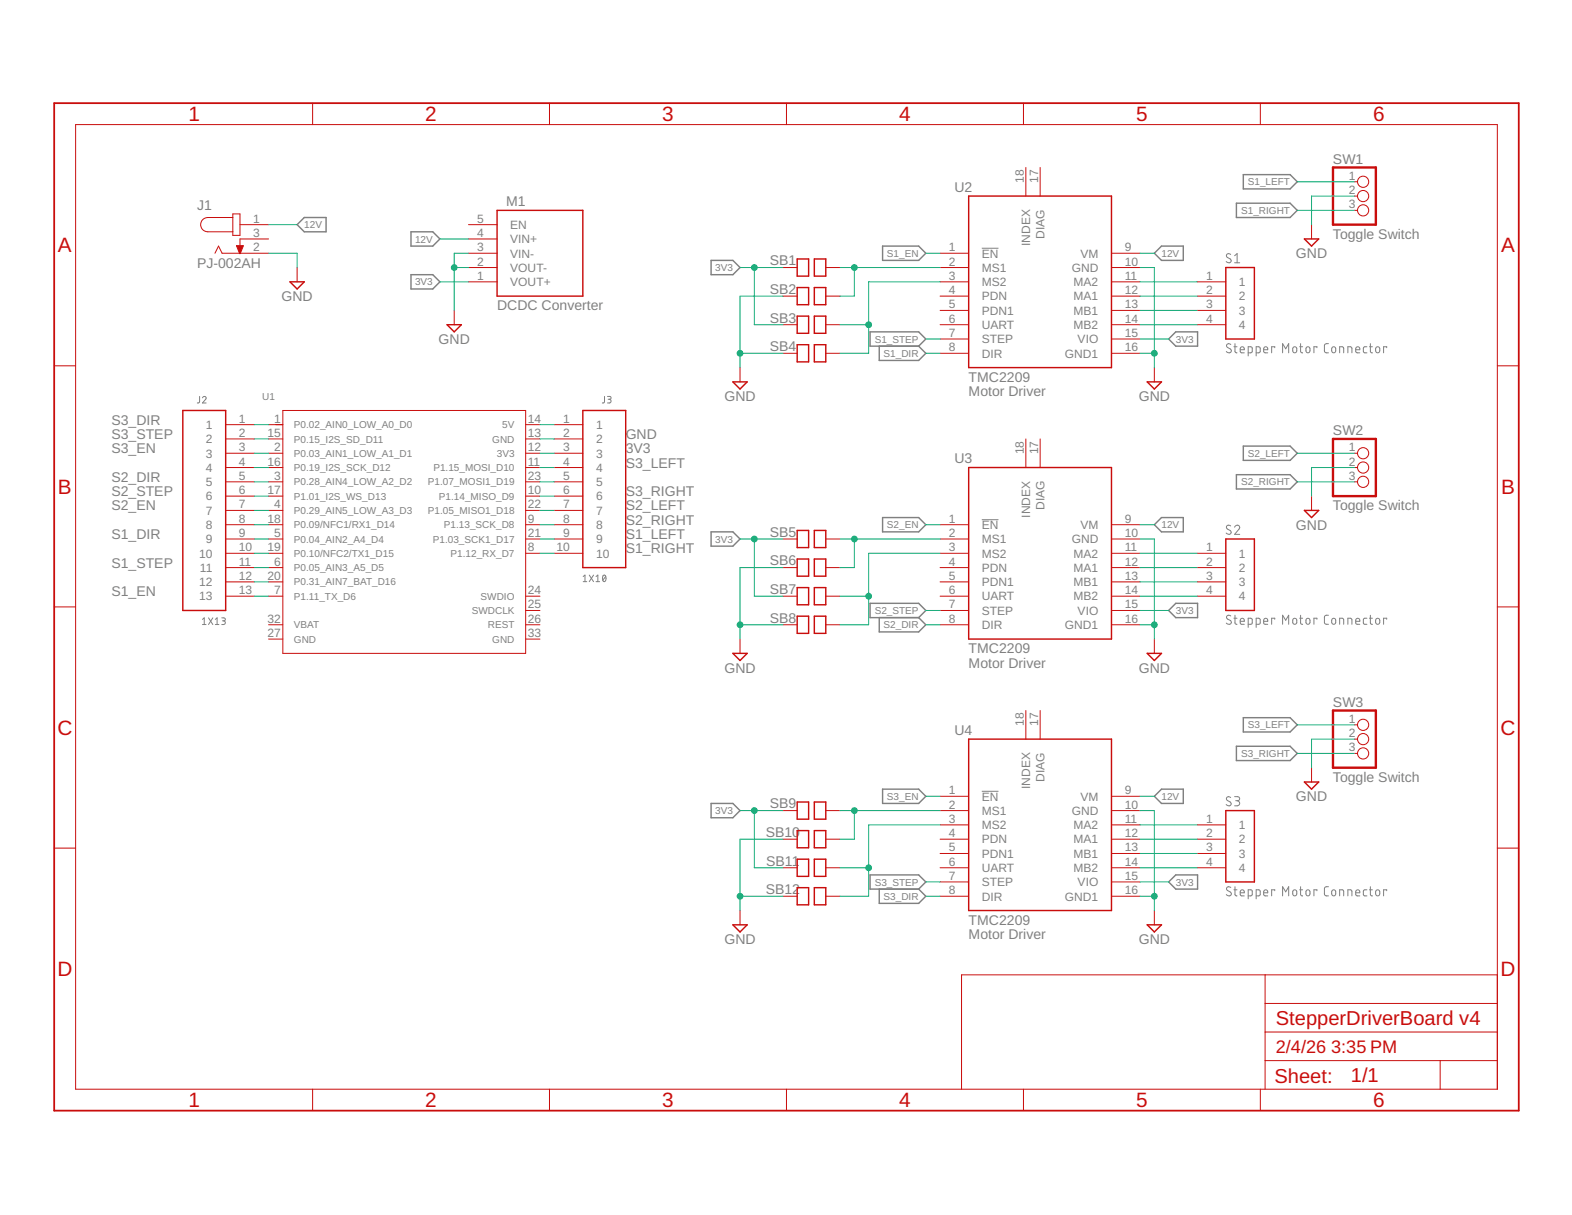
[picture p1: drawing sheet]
<svg xmlns="http://www.w3.org/2000/svg" width="279mm" height="216mm" viewBox="0 0 279 216" stroke-linecap="round" stroke-linejoin="round" font-family="sans-serif">
<g fill="none" stroke="#808080" stroke-width=".18">
<path d="M174.5 44.1h3M218.7 45.2a.41 .41 0 0 0-.5-.1 .41 .41 0 0 0-.1 .6l.6 .3a.41 .41 0 0 1 0 .6 .41 .41 0 0 1-.6 0l-.2-.1M219.4 45.4l.5-.3v1.6M219.4 46.7h.9M35.5 70.4v1.1l-.4 .1M36 70.7a.32 .32 0 0 1 .4-.3 .32 .32 0 0 1 .2 .6l-.6 .6h.6M107.4 70.4v1.1l-.3 .1M108 70.4l.5 .1 .1 .1-.1 .3-.4 .1M108.3 71l.2 .1 .1 .3-.2 .2h-.4M218.8 61.2l-.4-.1-.3 .1-.1 .2 .1 .3 .6 .3a.41 .41 0 0 1 0 .6 .41 .41 0 0 1-.6 0l-.1-.1M219.3 61.6h.6M219.5 61.1v1.4l.4 .2"/>
<path d="M220.4 62.1h.7a.38 .38 0 0 0-.2-.5 .38 .38 0 0 0-.5 .4l.1 .6 .6 .1M221.8 62.7l.7-.1 .1-.7-.2-.2-.6-.1v1.6M223.3 62.7h.5l.2-.2v-.6l-.2-.2-.5-.1v1.6M224.6 62.1h.7a.38 .38 0 0 0-.2-.5 .38 .38 0 0 0-.5 .4l.1 .6 .6 .1M226.6 61.8v-.2h-.6v1.1M228 62.7v-1.6l.5 .9 .5-.9v1.6M229.9 61.7l.2-.1 .3 .1 .1 .6a.36 .36 0 0 1-.4 .4 .36 .36 0 0 1-.3-.4zM231 61.6h.5M231.2 61.1v1.4l.3 .2M232.2 61.7l.3-.1 .2 .1 .1 .6a.36 .36 0 0 1-.3 .4 .36 .36 0 0 1-.4-.4zM234.1 61.8v-.2h-.6v1.1M236.1 61.1h-.5l-.2 .3v1.1l.2 .2h.5"/>
<path d="M236.8 61.7l.2-.1 .3 .1 .1 .6a.36 .36 0 0 1-.4 .4 .36 .36 0 0 1-.3-.4zM238.1 62.7v-1.1l.7 .1v1M239.6 62.7v-1.1l.6 .1 .1 1M241 62.1h.7a.38 .38 0 0 0-.3-.5 .38 .38 0 0 0-.4 .4v.6l.7 .1M243 61.6h-.5l-.2 .3 .1 .7 .6 .1M243.4 61.6h.5M243.6 61.1v1.4l.3 .2M244.6 61.7l.3-.1 .2 .1 .1 .6a.37 .37 0 0 1-.3 .4 .37 .37 0 0 1-.4-.4zM246.5 61.8v-.2h-.6v1.1M174.5 92.4h3M218.7 93.5a.41 .41 0 0 0-.6-.1 .41 .41 0 0 0 0 .6l.6 .3a.41 .41 0 0 1 0 .6 .41 .41 0 0 1-.6-.1l-.2-.1M219.4 93.7a.44 .44 0 0 1 .7-.4 .44 .44 0 0 1 .1 .7l-.8 1h.9"/>
<path d="M36 110.1l.3-.3v1.2M36 111h.6M37.1 109.8l.7 1.2M37.8 109.8l-.7 1.2M38.3 111h.6M38.3 110.1l.3-.3v1.2M39.4 109.8h.4l.2 .2-.1 .3h-.4M39.7 110.3l.3 .1v.3l-.1 .2-.5 .1M103.7 102.4l.3-.2v1.2M103.7 103.4h.6M104.7 102.2l.8 1.2M105.5 102.2l-.8 1.2"/>
<path d="M105.9 103.4h.7M105.9 102.4l.4-.2v1.2M107.2 102.3l.2-.1a.63 .63 0 0 1 .3 .6 .63 .63 0 0 1-.4 .5l-.2-.5zM107.7 102.4l-.6 .7M218.8 109.5a.41 .41 0 0 0-.6-.1 .41 .41 0 0 0-.1 .5l.6 .4a.42 .42 0 0 1 0 .6 .42 .42 0 0 1-.6-.1l-.1-.1M219.3 109.9h.6M219.5 109.3v1.5l.4 .1M220.4 110.4h.7a.38 .38 0 0 0-.2-.5 .38 .38 0 0 0-.5 .3l.1 .7h.6M221.8 110.9h.7l.1-.8-.2-.2h-.6v1.6M223.3 110.9h.5l.2-.1v-.7l-.2-.2h-.5v1.6M224.6 110.4h.7a.38 .38 0 0 0-.2-.5 .38 .38 0 0 0-.5 .3l.1 .7h.6M226.6 110v-.1h-.6v1"/>
<path d="M228 110.9v-1.6l.5 .9 .5-.9v1.6M229.9 110l.2-.1 .3 .1 .1 .6a.36 .36 0 0 1-.4 .3 .36 .36 0 0 1-.3-.3zM231 109.9h.5M231.2 109.3v1.5l.3 .1M232.2 110l.3-.1 .2 .1 .1 .6a.36 .36 0 0 1-.3 .3 .36 .36 0 0 1-.4-.3zM234.1 110v-.1h-.6v1M236.1 109.3h-.5l-.2 .4v1l.2 .2h.5M236.8 110l.2-.1 .3 .1 .1 .6a.36 .36 0 0 1-.4 .3 .36 .36 0 0 1-.3-.3zM238.1 110.9v-1h.4l.3 .1v.9M239.6 110.9v-1h.4l.2 .1 .1 .9M241 110.4h.7a.38 .38 0 0 0-.3-.5 .38 .38 0 0 0-.4 .3v.7h.7M243 109.9h-.5l-.2 .2 .1 .8h.6"/>
<path d="M243.4 109.9h.5M243.6 109.3v1.5l.3 .1M244.6 110l.3-.1 .2 .1 .1 .6a.37 .37 0 0 1-.3 .3 .37 .37 0 0 1-.4-.3zM246.5 110v-.1h-.6v1M174.5 140.6h3M218.7 141.7l-.2-.1a.38 .38 0 0 0-.5 .1 .38 .38 0 0 0 .1 .5l.6 .3a.41 .41 0 0 1 0 .6 .41 .41 0 0 1-.6 0l-.2-.1M218.8 157.7l-.6-.1-.2 .3 .1 .3 .6 .3a.41 .41 0 0 1 0 .6 .41 .41 0 0 1-.6 0l-.1-.1M219.3 158.1h.6M219.4 141.6h.6a.36 .36 0 0 1 .3 .3 .36 .36 0 0 1-.3 .4h-.4M219.5 157.6v1.4l.4 .2M219.9 142.3a.46 .46 0 0 1 .4 .4 .46 .46 0 0 1-.4 .5h-.5M220.4 158.6h.7a.38 .38 0 0 0-.2-.5 .38 .38 0 0 0-.5 .4l.1 .6 .6 .1"/>
<path d="M221.8 159.2l.7-.1 .1-.7-.2-.3h-.6v1.6M223.3 159.2h.5l.2-.2v-.6l-.2-.3h-.5v1.6M224.6 158.6h.7a.38 .38 0 0 0-.2-.5 .38 .38 0 0 0-.5 .4l.1 .6 .6 .1M226.6 158.3v-.2h-.6v1.1M228 159.2v-1.6l.5 .9 .5-.9v1.6M229.9 158.2l.2-.1 .3 .1 .1 .6a.36 .36 0 0 1-.4 .4 .36 .36 0 0 1-.3-.4zM231 158.1h.5M231.2 157.6v1.4l.3 .2M232.2 158.2l.3-.1 .2 .1 .1 .6a.36 .36 0 0 1-.3 .4 .36 .36 0 0 1-.4-.4zM234.1 158.3v-.2h-.6v1.1M236.1 157.6h-.5l-.2 .3v1.1l.2 .2h.5M236.8 158.2l.2-.1 .3 .1 .1 .6a.36 .36 0 0 1-.4 .4 .36 .36 0 0 1-.3-.4z"/>
<path d="M238.1 159.2v-1.1l.7 .1v1M239.6 159.2v-1.1l.6 .1 .1 1M241 158.6h.7a.38 .38 0 0 0-.3-.5 .38 .38 0 0 0-.4 .4v.6l.7 .1M243 158.1h-.5l-.2 .3 .1 .7 .6 .1M243.4 158.1h.5M243.6 157.6v1.4l.3 .2M244.6 158.2l.3-.1 .2 .1 .1 .6a.37 .37 0 0 1-.3 .4 .37 .37 0 0 1-.4-.4zM246.5 158.3v-.2h-.6v1.1"/>
</g>
<g fill="none" stroke="#808080" stroke-width=".25">
<path d="M52.8 39.9l1.3-1.2h3.9v2.5h-3.9zM219.8 36.1h9.5l1.3 1.3-1.3 1.3h-9.5zM221 31h8.3l1.3 1.3-1.3 1.3h-8.3zM73 41.2h3.9l1.3 1.3-1.3 1.2h-3.9zM73 48.8h3.9l1.3 1.3-1.3 1.3h-3.9zM126.4 46.3h3.9l1.2 1.2-1.2 1.3h-3.9zM154.6 59h8.7l1.2 1.2-1.2 1.3h-8.7zM156.9 43.7h6.4l1.2 1.3-1.2 1.3h-6.4zM206.4 43.7h3.9v2.6h-3.9l-1.2-1.3zM156.3 61.5v2.6h7l1.2-1.3-1.2-1.3M207.7 60.2l1.3-1.2h3.9v2.5h-3.9zM221 79.3h8.3l1.3 1.2-1.3 1.3h-8.3z"/>
<path d="M126.4 94.5h3.9l1.2 1.3-1.2 1.2h-3.9zM156.9 92h6.4l1.2 1.2-1.2 1.3h-6.4zM205.2 93.2l1.2-1.2h3.9v2.5h-3.9zM219.8 84.3h9.5l1.3 1.3-1.3 1.3h-9.5zM154.6 107.2h8.7l1.2 1.3-1.2 1.2h-8.7zM156.3 109.7v2.6h7l1.2-1.3-1.2-1.3M207.7 108.5l1.3-1.3h3.9v2.5h-3.9zM219.8 132.6h9.5l1.3 1.3-1.3 1.2h-9.5zM221 127.5h8.3l1.3 1.3-1.3 1.3h-8.3zM126.4 142.8h3.9l1.2 1.2-1.2 1.3h-3.9zM154.6 155.5h8.7l1.2 1.2-1.2 1.3h-8.7zM156.3 158v2.5h7l1.2-1.2-1.2-1.3"/>
<path d="M156.9 140.2h6.4l1.2 1.3-1.2 1.3h-6.4zM205.2 141.5l1.2-1.3h3.9v2.6h-3.9zM207.7 156.7l1.3-1.2h3.9v2.5h-3.9z"/>
</g>
<g fill="none" stroke="#c90d0c" stroke-width=".18">
<path d="M55.6 18.3v3.8M97.7 18.3v3.8M139.8 18.3v3.8M181.9 18.3v3.8M224 18.3v3.8M13.4 22.1h252.7v171.4h-252.7zM41.4 38.7h-4.5a1.27 1.27 0 0 0-1.2 1.2 1.27 1.27 0 0 0 1.2 1.3h4.5M41.4 38h1.3v3.8h-1.3zM42.7 39.9h5M83.3 39.9h5M182.3 29.8v5M184.9 29.8v5"/>
<path d="M233.1 39.9v2.6M240.7 32.3h.6M240.7 34.8h.6M240.7 37.4h.6M38.2 45l.6-1.3 .7 1.3h8.2M47.7 42.5h-5v2.5M52.8 47.5v2.6M80.7 55.2v2.5M83.3 50.1h5M83.3 45h5M83.3 47.5h5M83.3 42.5h5"/>
<path d="M139.1 52.6h2.6M139.1 57.7h2.6M139.1 47.5h2.6M146.8 52.6h2.5M146.8 57.7h2.5M146.8 47.5h2.5M167.1 55.2h5.1M167.1 52.6h5.1M167.1 50.1h5.1M167.1 57.7h5.1M167.1 45h5.1M167.1 47.5h5.1"/>
<path d="M197.5 55.2h5.1M197.5 52.6h5.1M197.5 50.1h5.1M197.5 57.7h5.1M197.5 45h5.1M197.5 47.5h5.1M212.8 55.2h5.1M212.8 52.6h5.1M212.8 50.1h5.1M212.8 57.7h5.1M9.6 65h3.8M40.1 75.5h5.1"/>
<path d="M40.1 78h5.1M47.7 75.5h2.6M47.7 78h2.6M50.3 72.9h43.1v43.2h-43.1zM93.4 75.5h2.6M93.4 78h2.6M98.5 75.5h5.1M98.5 78h5.1M131.5 65.3v2.6M139.1 62.8h2.6M146.8 62.8h2.5M167.1 62.8h5.1"/>
<path d="M167.1 60.2h5.1M182.3 78v5.1M184.9 78v5.1M197.5 62.8h5.1M197.5 60.2h5.1M205.2 65.3v2.6M266.1 65h3.8M40.1 98.3h5.1M40.1 93.2h5.1M40.1 95.8h5.1M40.1 80.5h5.1M40.1 83.1h5.1"/>
<path d="M40.1 85.6h5.1M40.1 90.7h5.1M40.1 88.2h5.1M47.7 98.3h2.6M47.7 93.2h2.6M47.7 95.8h2.6M47.7 80.5h2.6M47.7 83.1h2.6M47.7 85.6h2.6M47.7 90.7h2.6M47.7 88.2h2.6M93.4 98.3h2.6"/>
<path d="M93.4 93.2h2.6M93.4 95.8h2.6M93.4 80.5h2.6M93.4 83.1h2.6M93.4 85.6h2.6M93.4 90.7h2.6M93.4 88.2h2.6M98.5 98.3h5.1M98.5 93.2h5.1M98.5 95.8h5.1M98.5 80.5h5.1M98.5 83.1h5.1"/>
<path d="M98.5 85.6h5.1M98.5 90.7h5.1M98.5 88.2h5.1M139.1 95.8h2.6M146.8 95.8h2.5M167.1 98.3h5.1M167.1 93.2h5.1M167.1 95.8h5.1M197.5 98.3h5.1M197.5 93.2h5.1M197.5 95.8h5.1M212.8 98.3h5.1"/>
<path d="M233.1 88.2v2.5M240.7 80.5h.6M240.7 83.1h.6M240.7 85.6h.6M9.6 107.8h3.8M40.1 103.4h5.1M40.1 100.9h5.1M40.1 105.9h5.1M47.7 111h2.6M47.7 103.4h2.6M47.7 100.9h2.6M47.7 105.9h2.6"/>
<path d="M47.7 113.6h2.6M93.4 111h2.6M93.4 108.5h2.6M93.4 105.9h2.6M93.4 113.6h2.6M131.5 113.6v2.5M139.1 111h2.6M139.1 100.9h2.6M139.1 105.9h2.6M146.8 111h2.5M146.8 100.9h2.5M146.8 105.9h2.5"/>
<path d="M167.1 111h5.1M167.1 108.5h5.1M167.1 103.4h5.1M167.1 100.9h5.1M167.1 105.9h5.1M197.5 111h5.1M197.5 108.5h5.1M197.5 103.4h5.1M197.5 100.9h5.1M197.5 105.9h5.1M205.2 113.6v2.5M212.8 103.4h5.1"/>
<path d="M212.8 100.9h5.1M212.8 105.9h5.1M266.1 107.8h3.8M182.3 126.3v5M184.9 126.3v5M233.1 136.4v2.6M240.7 128.8h.6M240.7 131.3h.6M240.7 133.9h.6M9.6 150.7h3.8M139.1 159.3h2.6M139.1 149.1h2.6"/>
<path d="M139.1 154.2h2.6M139.1 144h2.6M146.8 159.3h2.5M146.8 149.1h2.5M146.8 154.2h2.5M146.8 144h2.5M167.1 159.3h5.1M167.1 156.7h5.1M167.1 151.7h5.1M167.1 149.1h5.1M167.1 146.6h5.1M167.1 154.2h5.1"/>
<path d="M167.1 141.5h5.1M167.1 144h5.1M197.5 159.3h5.1M197.5 156.7h5.1M197.5 151.7h5.1M197.5 149.1h5.1M197.5 146.6h5.1M197.5 154.2h5.1M197.5 141.5h5.1M197.5 144h5.1M212.8 151.7h5.1M212.8 149.1h5.1"/>
<path d="M212.8 146.6h5.1M212.8 154.2h5.1M266.1 150.7h3.8M131.5 161.8v2.5M205.2 161.8v2.5M224.9 173.2v20.3M224.9 178.3h41.2M266.1 173.2h-95.2v20.3M55.6 193.5v3.9M97.7 193.5v3.9M139.8 193.5v3.9M181.9 193.5v3.9"/>
<path d="M224 193.5v3.9M224.9 188.5h41.2M224.9 183.4h41.2M256 188.5v5"/>
<circle cx="242.3" cy="34.8" r=".99"/>
<circle cx="242.3" cy="37.4" r=".99"/>
<circle cx="242.3" cy="32.3" r=".99"/>
<circle cx="242.3" cy="80.5" r=".99"/>
<circle cx="242.3" cy="85.6" r=".99"/>
<circle cx="242.3" cy="83.1" r=".99"/>
<circle cx="242.3" cy="133.9" r=".99"/>
<circle cx="242.3" cy="128.8" r=".99"/>
<circle cx="242.3" cy="131.3" r=".99"/>
</g>
<path d="M9.6 18.3h260.3v179.1h-260.3z" fill="none" stroke="#c90d0c" stroke-width=".32"/>
<g fill="none" stroke="#c90d0c" stroke-width=".25">
<path d="M88.3 37.4h15.3v15.2h-15.3zM172.2 34.8h25.3v30.5h-25.3zM51.5 50.1h2.6l-1.3 1.3zM79.5 57.7h2.5l-1.3 1.3zM141.7 46h2v3.1h-2zM141.7 51.1h2v3h-2zM141.7 56.2h2v3h-2zM144.7 46h2.1v3.1h-2.1zM144.7 51.1h2.1v3h-2.1zM144.7 56.2h2.1v3h-2.1zM217.9 47.5h5v12.7h-5zM231.8 42.5h2.6l-1.3 1.2z"/>
<path d="M32.5 72.9h7.6v35.6h-7.6zM103.6 72.9h7.6v28h-7.6zM130.3 67.9h2.5l-1.3 1.2zM141.7 61.3h2v3h-2zM144.7 61.3h2.1v3h-2.1zM203.9 67.9h2.5l-1.2 1.2zM141.7 94.3h2v3h-2zM141.7 99.3h2v3.1h-2zM144.7 94.3h2.1v3h-2.1zM144.7 99.3h2.1v3.1h-2.1zM172.2 83.1h25.3v30.5h-25.3zM217.9 95.8h5v12.7h-5z"/>
<path d="M231.8 90.7h2.6l-1.3 1.3zM130.3 116.1h2.5l-1.3 1.3zM141.7 104.4h2v3.1h-2zM141.7 109.5h2v3h-2zM144.7 104.4h2.1v3.1h-2.1zM144.7 109.5h2.1v3h-2.1zM203.9 116.1h2.5l-1.2 1.3zM172.2 131.3h25.3v30.5h-25.3zM231.8 139h2.6l-1.3 1.2zM141.7 142.5h2v3.1h-2zM141.7 147.6h2v3h-2zM141.7 152.7h2v3h-2z"/>
<path d="M141.7 157.7h2v3.1h-2zM144.7 142.5h2.1v3.1h-2.1zM144.7 147.6h2.1v3h-2.1zM144.7 152.7h2.1v3h-2.1zM144.7 157.7h2.1v3.1h-2.1zM217.9 144h5v12.7h-5zM130.3 164.3h2.5l-1.3 1.3zM203.9 164.3h2.5l-1.2 1.3z"/>
</g>
<path d="M42 43.7h1.3l-.6 1.4h-.1z" fill-rule="evenodd" fill="#c90d0c" stroke="#c90d0c" stroke-width=".18"/>
<path d="M236.9 29.8h7.6v10.1h-7.6zM236.9 78h7.6v10.2h-7.6zM236.9 126.3h7.6v10.1h-7.6z" fill="none" stroke="#c90d0c" stroke-width=".42"/>
<g fill="none" stroke="#0dab76" stroke-width=".18">
<path d="M47.7 39.9h5.1M230.6 32.3h10.1M230.6 37.4h10.1M240.7 34.8h-7.6v5.1M47.7 45h5.1v2.5M78.2 42.5h5.1M78.2 50.1h5.1M80.7 47.5h2.6M83.3 45h-2.6v10.2M131.5 47.5h7.6M134.1 47.5v10.2h5M139.1 52.6h-7.6v12.7"/>
<path d="M149.3 47.5h17.8M149.3 57.7h5.1M151.8 47.5v5.1h-2.5M164.5 45h2.6M167.1 50.1h-12.7v12.7h-5.1M202.6 45h2.6M202.6 47.5h2.6v17.8M202.6 52.6h10.2M202.6 50.1h10.2M202.6 57.7h10.2M202.6 55.2h10.2M45.2 78h2.5"/>
<path d="M45.2 75.5h2.5M96 78h2.5M96 75.5h2.5M131.5 62.8h7.6M164.5 62.8h2.6M164.5 60.2h2.6M202.6 62.8h2.6M202.6 60.2h5.1M45.2 93.2h2.5M45.2 95.8h2.5M45.2 83.1h2.5M45.2 80.5h2.5"/>
<path d="M45.2 98.3h2.5M45.2 90.7h2.5M45.2 88.2h2.5M45.2 85.6h2.5M96 93.2h2.5M96 95.8h2.5M96 83.1h2.5M96 80.5h2.5M96 98.3h2.5M96 90.7h2.5M96 88.2h2.5M96 85.6h2.5"/>
<path d="M131.5 95.8h7.6M134.1 95.8v10.1h5M149.3 95.8h17.8M151.8 95.8v5.1h-2.5M164.5 93.2h2.6M167.1 98.3h-12.7v12.7h-5.1M202.6 93.2h2.6M202.6 95.8h2.6v17.8M202.6 98.3h10.2M230.6 80.5h10.1M230.6 85.6h10.1M240.7 83.1h-7.6v5.1"/>
<path d="M45.2 100.9h2.5M45.2 105.9h2.5M45.2 103.4h2.5M131.5 111h7.6M139.1 100.9h-7.6v12.7M149.3 105.9h5.1M164.5 111h2.6M164.5 108.5h2.6M202.6 111h2.6M202.6 100.9h10.2M202.6 108.5h5.1M202.6 105.9h10.2"/>
<path d="M202.6 103.4h10.2M230.6 128.8h10.1M230.6 133.9h10.1M240.7 131.3h-7.6v5.1M131.5 144h7.6M131.5 159.3h7.6M134.1 144v10.2h5M139.1 149.1h-7.6v12.7M149.3 144h17.8M149.3 154.2h5.1M151.8 144v5.1h-2.5M164.5 141.5h2.6"/>
<path d="M164.5 159.3h2.6M164.5 156.7h2.6M167.1 146.6h-12.7v12.7h-5.1M202.6 141.5h2.6M202.6 144h2.6v17.8M202.6 159.3h2.6M202.6 149.1h10.2M202.6 156.7h5.1M202.6 154.2h10.2M202.6 146.6h10.2M202.6 151.7h10.2"/>
</g>
<g fill="#0dab76" stroke="#0dab76" stroke-width=".18">
<circle cx="80.7" cy="47.5" r=".51"/>
<circle cx="205.2" cy="62.8" r=".51"/>
<circle cx="131.5" cy="62.8" r=".51"/>
<circle cx="205.2" cy="111" r=".51"/>
<circle cx="131.5" cy="111" r=".51"/>
<circle cx="205.2" cy="159.3" r=".51"/>
<circle cx="131.5" cy="159.3" r=".51"/>
<circle cx="134.1" cy="47.5" r=".51"/>
<circle cx="134.1" cy="95.8" r=".51"/>
<circle cx="134.1" cy="144" r=".51"/>
<circle cx="151.8" cy="47.5" r=".51"/>
<circle cx="154.4" cy="57.7" r=".51"/>
<circle cx="151.8" cy="95.8" r=".51"/>
<circle cx="154.4" cy="105.9" r=".51"/>
<circle cx="151.8" cy="144" r=".51"/>
<circle cx="154.4" cy="154.2" r=".51"/>
</g>
<g font-size="3.7" fill="#c90d0c">
<text x="33.5" y="21.5">1</text>
<text x="75.6" y="21.5">2</text>
<text x="117.7" y="21.5">3</text>
<text x="159.8" y="21.5">4</text>
<text x="201.9" y="21.5">5</text>
<text x="244.1" y="21.5">6</text>
<text x="10.3" y="44.9">A</text>
<text x="266.8" y="44.9">A</text>
<text x="10.3" y="87.7">B</text>
<text x="266.8" y="87.7">B</text>
<text x="10.2" y="130.6">C</text>
<text x="266.7" y="130.6">C</text>
<text x="10.2" y="173.4">D</text>
<text x="266.7" y="173.4">D</text>
<text x="33.5" y="196.7">1</text>
<text x="75.6" y="196.7">2</text>
<text x="117.7" y="196.7">3</text>
<text x="159.8" y="196.7">4</text>
<text x="201.9" y="196.7">5</text>
<text x="244.1" y="196.7">6</text>
</g>
<g font-size="3.6" fill="#c90d0c">
<text x="226.8" y="182.1">StepperDriverBoard v4</text>
<text x="226.5" y="192.4">Sheet:</text>
<text x="240.1" y="192.3">1/1</text>
</g>
<g font-size="3.2" fill="#c90d0c">
<text x="226.8" y="187.2">2/4/26</text>
<text x="236.6" y="187.2">3:35 PM</text>
</g>
<g font-size="2.5" fill="#808080">
<text x="236.9" y="29.1">SW1</text>
<text x="169.6" y="34.1">U2</text>
<text x="35" y="37.4">J1</text>
<text x="90" y="36.6">M1</text>
<text x="35" y="47.5">PJ-002AH</text>
<text x="136.8" y="47.2">SB1</text>
<text x="230.3" y="45.9">GND</text>
<text x="236.9" y="42.5">Toggle Switch</text>
<text x="50" y="53.5">GND</text>
<text x="136.8" y="52.2">SB2</text>
<text x="88.4" y="55.2">DCDC Converter</text>
<text x="136.8" y="57.3">SB3</text>
<text x="78" y="61.1">GND</text>
<text x="136.8" y="62.4">SB4</text>
<text x="128.8" y="71.3">GND</text>
<text x="172.2" y="70.4">Motor Driver</text>
<text x="172.2" y="67.9">TMC2209</text>
<text x="202.4" y="71.3">GND</text>
<text x="19.8" y="75.5">S3_DIR</text>
<text x="236.9" y="77.4">SW2</text>
<text x="19.8" y="80.5">S3_EN</text>
<text x="19.8" y="78">S3_STEP</text>
<text x="111.2" y="78">GND</text>
<text x="111.2" y="80.5">3V3</text>
<text x="111.2" y="83.1">S3_LEFT</text>
<text x="169.6" y="82.3">U3</text>
<text x="19.8" y="88.2">S2_STEP</text>
<text x="19.8" y="85.6">S2_DIR</text>
<text x="111.2" y="88.2">S3_RIGHT</text>
<text x="19.8" y="95.8">S1_DIR</text>
<text x="19.8" y="90.7">S2_EN</text>
<text x="111.2" y="95.8">S1_LEFT</text>
<text x="111.2" y="90.7">S2_LEFT</text>
<text x="111.2" y="93.2">S2_RIGHT</text>
<text x="136.8" y="95.4">SB5</text>
<text x="230.3" y="94.1">GND</text>
<text x="236.9" y="90.7">Toggle Switch</text>
<text x="19.8" y="100.9">S1_STEP</text>
<text x="111.2" y="98.3">S1_RIGHT</text>
<text x="136.8" y="100.5">SB6</text>
<text x="19.8" y="105.9">S1_EN</text>
<text x="136.8" y="105.6">SB7</text>
<text x="136.8" y="110.6">SB8</text>
<text x="128.8" y="119.5">GND</text>
<text x="172.2" y="118.6">Motor Driver</text>
<text x="172.2" y="116.1">TMC2209</text>
<text x="202.4" y="119.5">GND</text>
<text x="236.9" y="125.6">SW3</text>
<text x="169.6" y="130.6">U4</text>
<text x="136.8" y="143.7">SB9</text>
<text x="230.3" y="142.4">GND</text>
<text x="236.9" y="139">Toggle Switch</text>
<text x="136.1" y="148.7">SB10</text>
<text x="136.2" y="153.8">SB11</text>
<text x="136.1" y="158.9">SB12</text>
<text x="128.8" y="167.8">GND</text>
<text x="172.2" y="166.9">Motor Driver</text>
<text x="172.2" y="164.3">TMC2209</text>
<text x="202.4" y="167.8">GND</text>
</g>
<g font-size="2.1" fill="#808080">
<text x="182" y="32.5" transform="rotate(-90 182 32.5)">18</text>
<text x="184.5" y="32.5" transform="rotate(-90 184.5 32.5)">17</text>
<text x="239.7" y="31.9">1</text>
<text x="239.7" y="34.5">2</text>
<text x="45" y="39.6">1</text>
<text x="84.8" y="39.6">5</text>
<text x="90.7" y="40.7">EN</text>
<text x="239.7" y="37">3</text>
<text x="45" y="42.1">3</text>
<text x="45" y="44.6">2</text>
<text x="84.8" y="42.1">4</text>
<text x="84.8" y="44.6">3</text>
<text x="84.8" y="47.2">2</text>
<text x="90.7" y="43.2">VIN+</text>
<text x="90.7" y="45.8">VIN-</text>
<text x="168.6" y="47.2">2</text>
<text x="168.6" y="44.6">1</text>
<text x="174.5" y="45.8">EN</text>
<text x="183.1" y="43.7" transform="rotate(-90 183.1 43.7)">INDEX</text>
<text x="185.6" y="42.4" transform="rotate(-90 185.6 42.4)">DIAG</text>
<text x="192" y="45.8">VM</text>
<text x="199.9" y="44.6">9</text>
<text x="199.9" y="47.2">10</text>
<text x="84.8" y="49.7">1</text>
<text x="90.7" y="48.3">VOUT-</text>
<text x="90.7" y="50.8">VOUT+</text>
<text x="168.6" y="52.3">4</text>
<text x="168.6" y="49.7">3</text>
<text x="174.5" y="53.4">PDN</text>
<text x="174.5" y="50.8">MS2</text>
<text x="174.5" y="48.3">MS1</text>
<text x="190.5" y="48.3">GND</text>
<text x="190.8" y="53.4">MA1</text>
<text x="190.8" y="50.8">MA2</text>
<text x="199.9" y="52.3">12</text>
<text x="199.9" y="49.7">11</text>
<text x="214.4" y="49.7">1</text>
<text x="214.4" y="52.3">2</text>
<text x="220.2" y="50.8">1</text>
<text x="220.2" y="53.4">2</text>
<text x="168.6" y="59.9">7</text>
<text x="168.6" y="57.3">6</text>
<text x="168.6" y="54.8">5</text>
<text x="174.5" y="58.5">UART</text>
<text x="174.5" y="55.9">PDN1</text>
<text x="190.8" y="55.9">MB1</text>
<text x="190.8" y="58.5">MB2</text>
<text x="199.9" y="59.9">15</text>
<text x="199.9" y="54.8">13</text>
<text x="199.9" y="57.3">14</text>
<text x="214.4" y="54.8">3</text>
<text x="214.4" y="57.3">4</text>
<text x="220.2" y="55.9">3</text>
<text x="220.2" y="58.5">4</text>
<text x="168.6" y="62.4">8</text>
<text x="174.5" y="63.5">DIR</text>
<text x="174.5" y="61">STEP</text>
<text x="189.3" y="63.5">GND1</text>
<text x="191.5" y="61">VIO</text>
<text x="199.9" y="62.4">16</text>
<text x="36.6" y="76.2">1</text>
<text x="42.4" y="75.1">1</text>
<text x="42.4" y="77.7">2</text>
<text x="47.5" y="77.7">15</text>
<text x="48.7" y="75.1">1</text>
<text x="93.8" y="75.1">14</text>
<text x="93.8" y="77.7">13</text>
<text x="100.1" y="75.1">1</text>
<text x="100.1" y="77.7">2</text>
<text x="105.9" y="76.2">1</text>
<text x="36.6" y="78.8">2</text>
<text x="36.6" y="81.3">3</text>
<text x="36.6" y="83.8">4</text>
<text x="42.4" y="80.2">3</text>
<text x="42.4" y="82.7">4</text>
<text x="47.5" y="82.7">16</text>
<text x="48.7" y="80.2">2</text>
<text x="93.8" y="80.2">12</text>
<text x="93.8" y="82.7">11</text>
<text x="100.1" y="80.2">3</text>
<text x="100.1" y="82.7">4</text>
<text x="105.9" y="78.8">2</text>
<text x="105.9" y="81.3">3</text>
<text x="105.9" y="83.8">4</text>
<text x="182" y="80.8" transform="rotate(-90 182 80.8)">18</text>
<text x="184.5" y="80.8" transform="rotate(-90 184.5 80.8)">17</text>
<text x="239.7" y="80.2">1</text>
<text x="239.7" y="82.7">2</text>
<text x="36.6" y="86.4">5</text>
<text x="36.6" y="88.9">6</text>
<text x="42.4" y="85.3">5</text>
<text x="42.4" y="87.8">6</text>
<text x="47.5" y="87.8">17</text>
<text x="48.7" y="85.3">3</text>
<text x="93.8" y="87.8">10</text>
<text x="93.8" y="85.3">23</text>
<text x="100.1" y="85.3">5</text>
<text x="100.1" y="87.8">6</text>
<text x="105.9" y="86.4">5</text>
<text x="105.9" y="88.9">6</text>
<text x="239.7" y="85.3">3</text>
<text x="36.6" y="91.5">7</text>
<text x="36.6" y="94">8</text>
<text x="42.4" y="90.3">7</text>
<text x="42.4" y="92.9">8</text>
<text x="42.4" y="95.4">9</text>
<text x="47.5" y="92.9">18</text>
<text x="48.7" y="90.3">4</text>
<text x="48.7" y="95.4">5</text>
<text x="93.8" y="92.9">9</text>
<text x="93.8" y="95.4">21</text>
<text x="93.8" y="90.3">22</text>
<text x="100.1" y="90.3">7</text>
<text x="100.1" y="92.9">8</text>
<text x="100.1" y="95.4">9</text>
<text x="105.9" y="91.5">7</text>
<text x="105.9" y="94">8</text>
<text x="168.6" y="95.4">2</text>
<text x="168.6" y="92.9">1</text>
<text x="174.5" y="94">EN</text>
<text x="183.1" y="92" transform="rotate(-90 183.1 92)">INDEX</text>
<text x="185.6" y="90.7" transform="rotate(-90 185.6 90.7)">DIAG</text>
<text x="192" y="94">VM</text>
<text x="199.9" y="92.9">9</text>
<text x="199.9" y="95.4">10</text>
<text x="35.4" y="99.1">10</text>
<text x="35.5" y="101.6">11</text>
<text x="36.6" y="96.5">9</text>
<text x="42.4" y="98">10</text>
<text x="42.4" y="100.5">11</text>
<text x="47.5" y="98">19</text>
<text x="48.7" y="100.5">6</text>
<text x="93.8" y="98">8</text>
<text x="98.9" y="98">10</text>
<text x="105.9" y="96.5">9</text>
<text x="105.9" y="99.1">10</text>
<text x="168.6" y="100.5">4</text>
<text x="168.6" y="98">3</text>
<text x="174.5" y="101.6">PDN</text>
<text x="174.5" y="99.1">MS2</text>
<text x="174.5" y="96.5">MS1</text>
<text x="190.5" y="96.5">GND</text>
<text x="190.8" y="101.6">MA1</text>
<text x="190.8" y="99.1">MA2</text>
<text x="199.9" y="100.5">12</text>
<text x="199.9" y="98">11</text>
<text x="214.4" y="98">1</text>
<text x="214.4" y="100.5">2</text>
<text x="220.2" y="99.1">1</text>
<text x="220.2" y="101.6">2</text>
<text x="35.4" y="104.2">12</text>
<text x="35.4" y="106.7">13</text>
<text x="42.4" y="103">12</text>
<text x="42.4" y="105.6">13</text>
<text x="47.5" y="103">20</text>
<text x="48.7" y="105.6">7</text>
<text x="93.8" y="105.6">24</text>
<text x="168.6" y="105.6">6</text>
<text x="168.6" y="103">5</text>
<text x="174.5" y="106.7">UART</text>
<text x="174.5" y="104.2">PDN1</text>
<text x="190.8" y="104.2">MB1</text>
<text x="190.8" y="106.7">MB2</text>
<text x="199.9" y="103">13</text>
<text x="199.9" y="105.6">14</text>
<text x="214.4" y="103">3</text>
<text x="214.4" y="105.6">4</text>
<text x="220.2" y="104.2">3</text>
<text x="220.2" y="106.7">4</text>
<text x="47.5" y="110.7">32</text>
<text x="47.5" y="113.2">27</text>
<text x="93.8" y="108.1">25</text>
<text x="93.8" y="110.7">26</text>
<text x="93.8" y="113.2">33</text>
<text x="168.6" y="110.7">8</text>
<text x="168.6" y="108.1">7</text>
<text x="174.5" y="111.8">DIR</text>
<text x="174.5" y="109.2">STEP</text>
<text x="189.3" y="111.8">GND1</text>
<text x="191.5" y="109.2">VIO</text>
<text x="199.9" y="110.7">16</text>
<text x="199.9" y="108.1">15</text>
<text x="182" y="129" transform="rotate(-90 182 129)">18</text>
<text x="184.5" y="129" transform="rotate(-90 184.5 129)">17</text>
<text x="239.7" y="128.4">1</text>
<text x="239.7" y="131">2</text>
<text x="239.7" y="133.5">3</text>
<text x="168.6" y="143.7">2</text>
<text x="168.6" y="141.1">1</text>
<text x="174.5" y="142.3">EN</text>
<text x="183.1" y="140.2" transform="rotate(-90 183.1 140.2)">INDEX</text>
<text x="185.6" y="138.9" transform="rotate(-90 185.6 138.9)">DIAG</text>
<text x="192" y="142.3">VM</text>
<text x="199.9" y="141.1">9</text>
<text x="199.9" y="143.7">10</text>
<text x="168.6" y="148.8">4</text>
<text x="168.6" y="146.2">3</text>
<text x="174.5" y="149.9">PDN</text>
<text x="174.5" y="147.3">MS2</text>
<text x="174.5" y="144.8">MS1</text>
<text x="190.5" y="144.8">GND</text>
<text x="190.8" y="149.9">MA1</text>
<text x="190.8" y="147.3">MA2</text>
<text x="199.9" y="148.8">12</text>
<text x="199.9" y="146.2">11</text>
<text x="214.4" y="146.2">1</text>
<text x="214.4" y="148.8">2</text>
<text x="220.2" y="147.3">1</text>
<text x="220.2" y="149.9">2</text>
<text x="168.6" y="153.8">6</text>
<text x="168.6" y="151.3">5</text>
<text x="174.5" y="155">UART</text>
<text x="174.5" y="152.4">PDN1</text>
<text x="190.8" y="152.4">MB1</text>
<text x="190.8" y="155">MB2</text>
<text x="199.9" y="151.3">13</text>
<text x="199.9" y="153.8">14</text>
<text x="214.4" y="151.3">3</text>
<text x="214.4" y="153.8">4</text>
<text x="220.2" y="152.4">3</text>
<text x="220.2" y="155">4</text>
<text x="168.6" y="158.9">8</text>
<text x="168.6" y="156.4">7</text>
<text x="174.5" y="160">DIR</text>
<text x="174.5" y="157.5">STEP</text>
<text x="189.3" y="160">GND1</text>
<text x="191.5" y="157.5">VIO</text>
<text x="199.9" y="158.9">16</text>
<text x="199.9" y="156.4">15</text>
</g>
<g font-size="1.8" fill="#808080">
<text x="221.8" y="32.9">S1_LEFT</text>
<text x="54.1" y="40.6">12V</text>
<text x="220.6" y="38">S1_RIGHT</text>
<text x="73.8" y="43.1">12V</text>
<text x="157.6" y="45.6">S1_EN</text>
<text x="206.4" y="45.6">12V</text>
<text x="73.8" y="50.7">3V3</text>
<text x="127.1" y="48.2">3V3</text>
<text x="155.5" y="60.9">S1_STEP</text>
<text x="157.1" y="63.4">S1_DIR</text>
<text x="209" y="60.9">3V3</text>
<text x="46.6" y="71">U1</text>
<text x="52.2" y="76.1">P0.02_AIN0_LOW_A0_D0</text>
<text x="89.3" y="76.1">5V</text>
<text x="52.2" y="81.2">P0.03_AIN1_LOW_A1_D1</text>
<text x="52.2" y="78.6">P0.15_I2S_SD_D11</text>
<text x="52.2" y="83.7">P0.19_I2S_SCK_D12</text>
<text x="77" y="83.7">P1.15_MOSI_D10</text>
<text x="87.5" y="78.6">GND</text>
<text x="88.3" y="81.2">3V3</text>
<text x="221.8" y="81.2">S2_LEFT</text>
<text x="52.2" y="86.3">P0.28_AIN4_LOW_A2_D2</text>
<text x="52.2" y="88.8">P1.01_I2S_WS_D13</text>
<text x="76" y="86.3">P1.07_MOSI1_D19</text>
<text x="78" y="88.8">P1.14_MISO_D9</text>
<text x="220.6" y="86.3">S2_RIGHT</text>
<text x="52.2" y="91.3">P0.29_AIN5_LOW_A3_D3</text>
<text x="52.2" y="93.9">P0.09/NFC1/RX1_D14</text>
<text x="76" y="91.3">P1.05_MISO1_D18</text>
<text x="78.9" y="93.9">P1.13_SCK_D8</text>
<text x="157.6" y="93.9">S2_EN</text>
<text x="206.4" y="93.9">12V</text>
<text x="52.2" y="96.4">P0.04_AIN2_A4_D4</text>
<text x="52.2" y="101.5">P0.05_AIN3_A5_D5</text>
<text x="52.2" y="99">P0.10/NFC2/TX1_D15</text>
<text x="76.9" y="96.4">P1.03_SCK1_D17</text>
<text x="80.1" y="99">P1.12_RX_D7</text>
<text x="127.1" y="96.4">3V3</text>
<text x="52.2" y="106.6">P1.11_TX_D6</text>
<text x="52.2" y="104">P0.31_AIN7_BAT_D16</text>
<text x="85.4" y="106.6">SWDIO</text>
<text x="52.2" y="111.7">VBAT</text>
<text x="83.9" y="109.1">SWDCLK</text>
<text x="86.7" y="111.7">REST</text>
<text x="155.5" y="109.1">S2_STEP</text>
<text x="157.1" y="111.7">S2_DIR</text>
<text x="209" y="109.1">3V3</text>
<text x="52.2" y="114.2">GND</text>
<text x="87.5" y="114.2">GND</text>
<text x="221.8" y="129.4">S3_LEFT</text>
<text x="220.6" y="134.5">S3_RIGHT</text>
<text x="157.6" y="142.1">S3_EN</text>
<text x="206.4" y="142.1">12V</text>
<text x="127.1" y="144.7">3V3</text>
<text x="155.5" y="157.4">S3_STEP</text>
<text x="157.1" y="159.9">S3_DIR</text>
<text x="209" y="157.4">3V3</text>
</g>
</svg>
